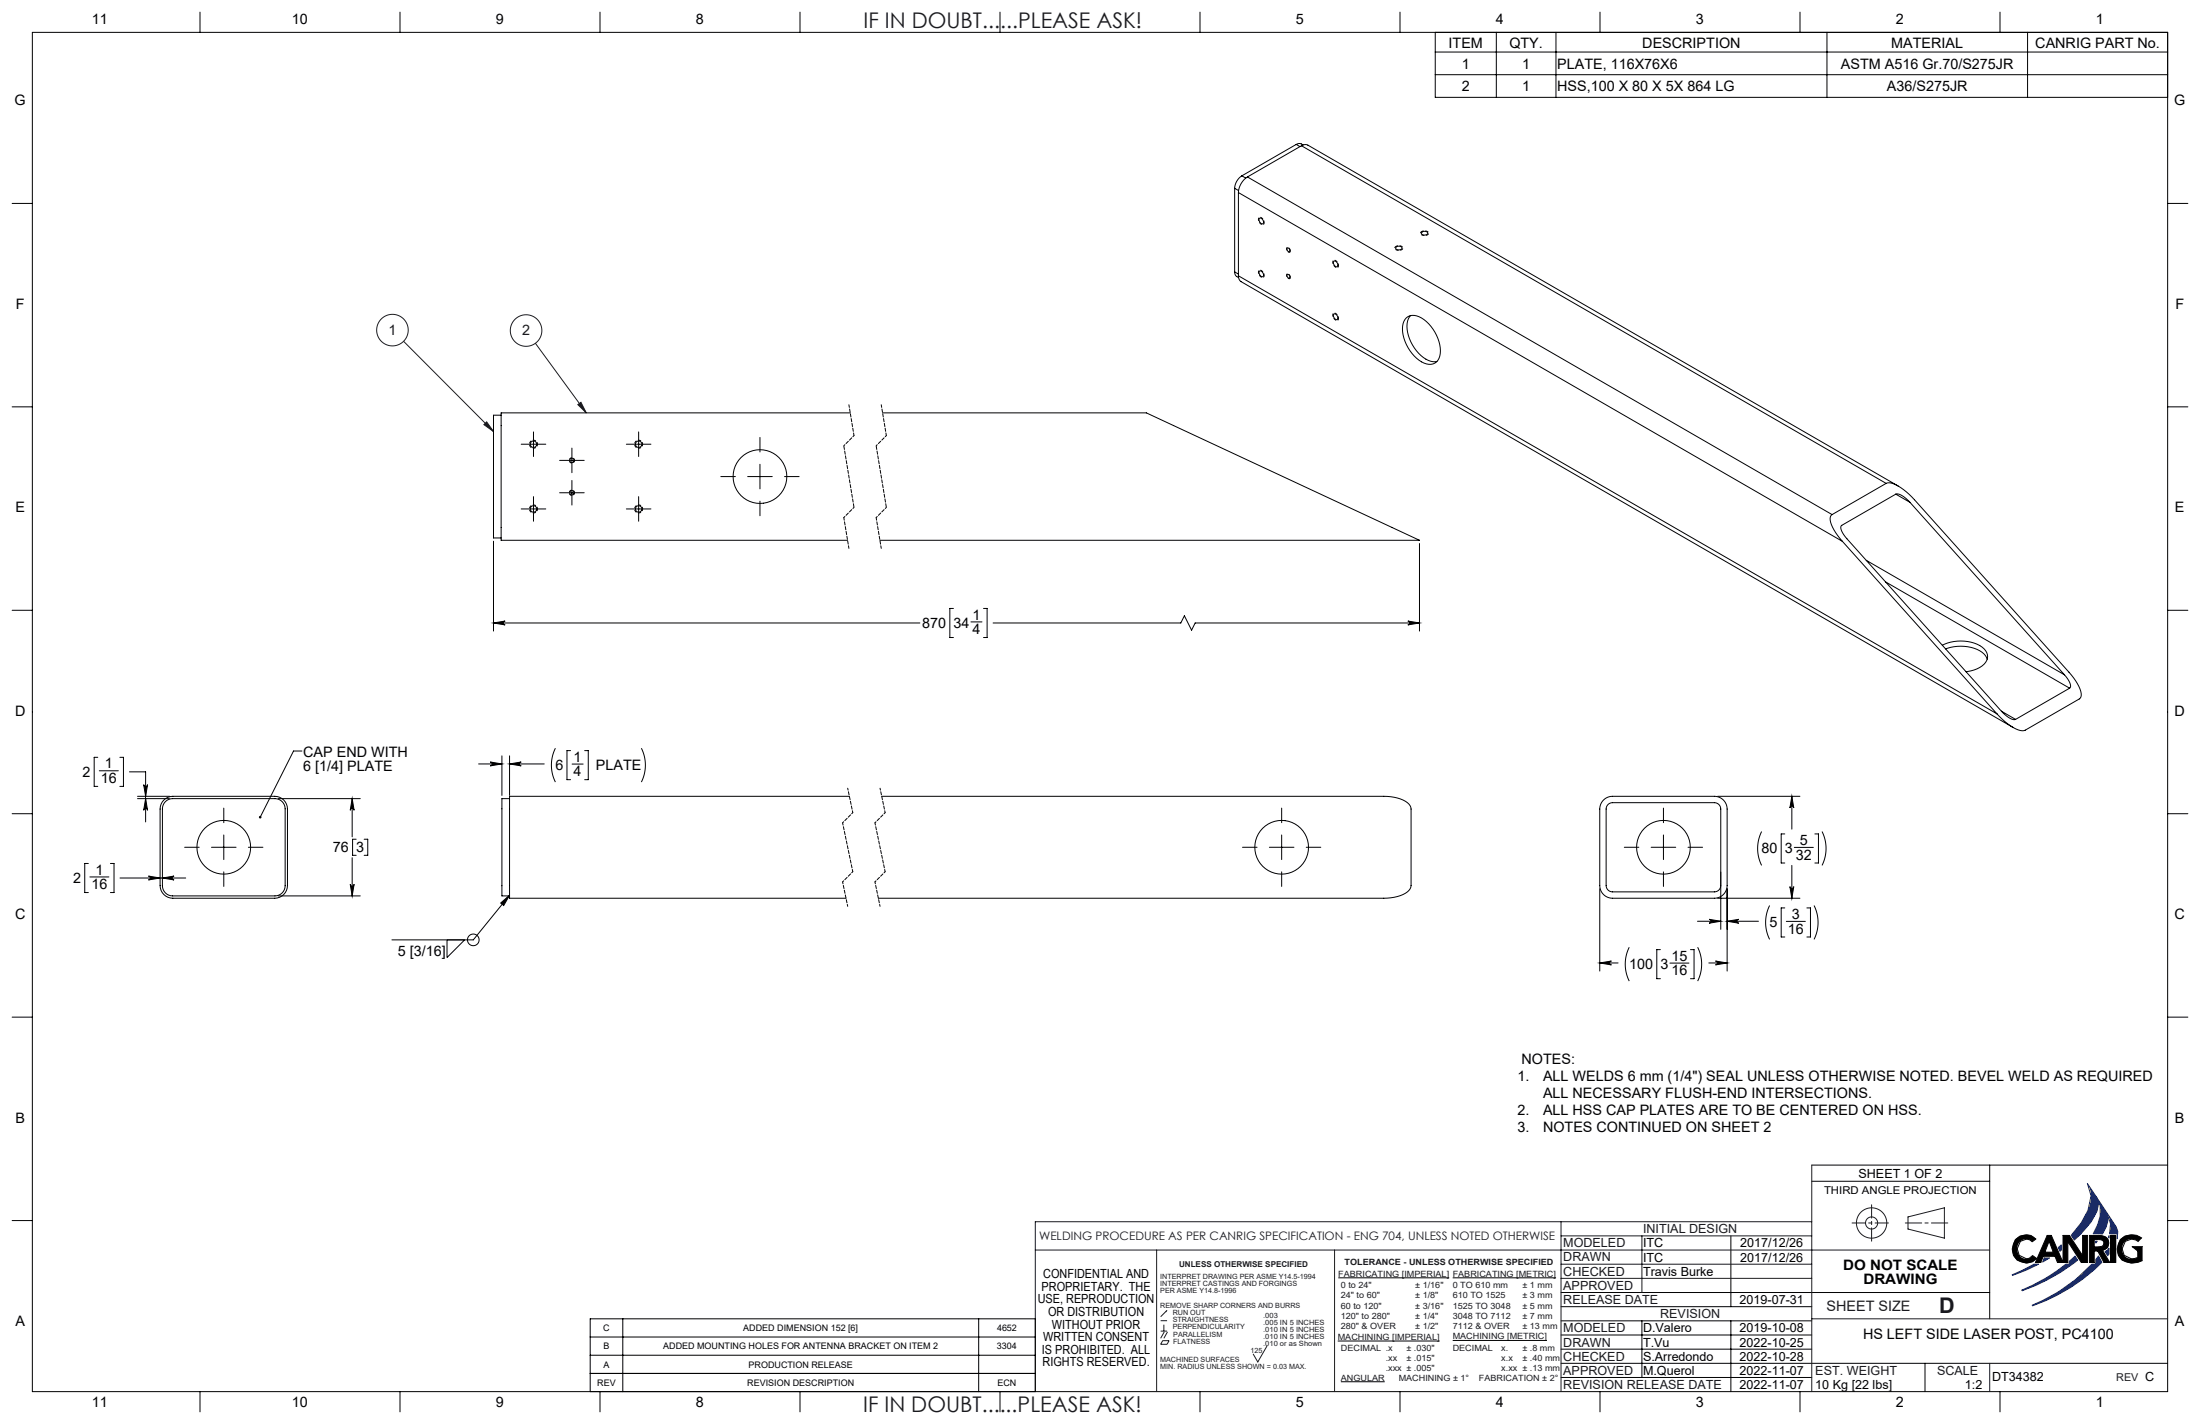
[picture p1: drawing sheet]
<svg xmlns="http://www.w3.org/2000/svg" width="864mm" height="559mm" viewBox="0 0 864 559" stroke-linecap="round" stroke-linejoin="round" font-family="sans-serif">
<path d="M525.3 501.4h43.6M570.3 501.4h40.5M525.1 526.2h40M570.3 526h37M526.4 542.2h17.2" fill="none" stroke="#000" stroke-width=".39"/>
<path d="M458.1 514.2l-2.5 2.5" fill="none" stroke="#191924" stroke-width=".39"/>
<path d="M457.3 514.6l.8-.4zM457.5 514.6l.6-.4zM457.6 514.7l.5-.5zM458.1 514.2l-.4 .8z" fill="#191924"/>
<g fill="none" stroke="#191924" stroke-width=".39">
<path d="M711.2 457.2v88.9M612.8 479.4v66.7M711.2 479.4h-304.8v66.7M749 477.5l14.3-3.5v11.9l-14.3-3.6zM406.4 490.5h374.6M454 490.5v55.6M523.9 490.5v55.6M612.8 496.1h98.4M612.8 485h98.4M644.5 485v22.2M455.6 518.3h2.5M456.9 519.8v2.6"/>
<path d="M612.8 501.6h98.4M711.2 517.5h139.7M455.6 522.4h2.5M456.4 526.1h2.5l-.8 1.4h-2.5zM457 522.6l-1.4 2.6M458.3 522.6l-1.4 2.6M497.3 528.3l-3.6 6.2-1.7-3.1M781 535v11.1"/>
<circle cx="734.7" cy="479.9" r="2.38"/>
<circle cx="734.7" cy="479.9" r="6"/>
</g>
<g fill="none" stroke="#000" stroke-width=".39">
<path d="M12.7 12.7h838.2v533.4h-838.2zM78.5 4.8v7.9M157 4.8v7.9M235.5 4.8v7.9M314 4.8v7.9M392.5 4.8v7.9M471.1 4.8v7.9M549.6 4.8v7.9M628.1 4.8v7.9M706.6 4.8v7.9M785.1 4.8v7.9M4.8 79.8h7.9"/>
<path d="M850.9 79.8h7.9M4.8 159.7h7.9M850.9 159.7h7.9M4.8 239.5h7.9M850.9 239.5h7.9M12.7 279.4h.1M850.9 279.4h.1M4.8 319.3h7.9M850.9 319.3h7.9M4.8 399.1h7.9M850.9 399.1h7.9M711.2 457.2h139.7"/>
<path d="M781 457.2v60.3M4.8 479h7.9M711.2 463.5h69.8M850.9 479h7.9M679.5 485v27.8M791.1 486.4a5.5 5.5 0 0 1 8.1-.2l-1.5 1.1-1-.8-1.2-.3-2.4 .9-1.3 2.9 .8 2.6 2.9 1.4 1.1-.3 1.3-1 1.5 1.1-1.5 1.3-2.4 .6-3.7-1.2-1.4-1.8-.5-2.5zM803.6 484.8h1.6l4.6 10.6v-10.6h2.5l5.2 7.9v-7.9h1.9v10.6h-2.4l-5.2-8.1-.1 8.1h-4l-1-2.4h-4.6l-1 2.4h-2.1zM804.4 487.1l1.6 4.3h-3.3zM820.2 484.8a10.5 10.5 0 0 1 6.4 .6l1 1.1 .2 1.4-.5 1.7-1.9 1.1 2.8 4.7h-2.3l-2.4-4.5h-1.4v4.5h-1.9zM822.1 486.4a4 4 0 0 1 3.6 .7 1.45 1.45 0 0 1-.6 2l-3 .2zM828.6 484.8h1.9v10.6h-1.9zM839.5 487.3l-1.1-.7-1.7-.4-2.4 .9-1.3 2.9 .8 2.6 2.9 1.4 2.5-.6v-2.5l-2.2-1.7h4.1"/>
<path d="M840.9 485.9a6.5 6.5 0 0 0-8.6 .5l-1.2 3.8 .5 2.5 1.4 1.8 3.7 1.2 2.6-.3 1.8-.8M612.8 507.2h168.2M612.8 512.8h98.4M612.8 518.3h98.4M644.5 518.3v22.2M679.5 518.3v27.8M612.8 529.4h98.4M612.8 535h238.1M612.8 523.9h98.4M755.6 535v11.1M78.5 546.1v7.9M157 546.1v7.9"/>
<path d="M235.5 546.1v7.9M314 546.1v7.9M392.5 546.1v7.9M471.1 546.1v7.9M549.6 546.1v7.9M612.8 540.5h98.4M628.1 546.1v7.9M706.6 546.1v7.9M785.1 546.1v7.9"/>
</g>
<path d="M819.4 464.4l3.6 5.4 .7 2.4-.5 3a35.6 35.6 0 0 1-8.9 11.4l-1.3-1.8 4-5 2.6-4.8 1.2-5.8zM823 469.8l3.8 5.7 .7 3.3-.7 2.6-1.5 2.9-3.6-.1 1.7-3.6 1-3.4v-4zM827.1 475.9l3.5 5.5 .7 1.8-.2 2.9v-1.9h-3l.4-4zM802.5 493.6h2.1l-2.8 1.6zM808 489.5l1.1-1v2.1l-.5 .4zM822.7 487.1h.6l-.6 .7zM826.3 491.1l1.6-1.3v2.3l-.6 .7zM827.9 484.9v.9l-.2-.2zM789.9 500.3l8.6-4.2h1.8l-5 2.3-5.3 2.1zM793.6 506.3l4.2-1.9 5.2-2.8 7.9-5.5h1.4v-1.2l2.3-2 1 1.6a73 73 0 0 1-21.8 12zM797.7 512.2l4.1-1.8a66.1 66.1 0 0 0 19.4-14.3h1.5v-1.8l1-1.4 1.4 2.5a71.2 71.2 0 0 1-27.2 17z" fill="none" stroke="#0d2b88" stroke-width=".39"/>
<path d="M747.9 479.9h16.7" fill="none" stroke="#191924" stroke-width=".39" stroke-dasharray="15.2 1.3 1.3 1.3" stroke-dashoffset="8.8"/>
<path d="M727 479.9h14.3M734.7 487.1v-14.3" fill="none" stroke="#191924" stroke-width=".39" stroke-dasharray="15.2 1.3 1.3 1.3" stroke-dashoffset="10"/>
<path d="M832.5 486.2a5.8 5.8 0 0 0-.5 7.2 5.8 5.8 0 0 0 6.9 2.1l2.2-.9v-5.4h-4.1l2.2 1.7v2.5l-1 .4a3.9 3.9 0 0 1-5.1-4.3 3.9 3.9 0 0 1 6.4-2.2l1.4-1.4a6.6 6.6 0 0 0-8.4 .3zM828.6 484.8v10.6h1.9v-10.6zM820.2 484.8v10.6h1.9v-4.5h1.4l2.4 4.5h2.3l-2.8-4.7a3 3 0 0 0 2.4-3.6 3 3 0 0 0-3.7-2.3zM822.1 486.4l3.2 .3 .5 .8-.1 1.1-1.1 .6-2.5 .1zM809.8 484.8v10.6h1.9v-8.1l5.3 8.1h2.4v-10.6h-1.9v7.9l-5.2-7.9zM804.4 487.1l1.6 4.3h-3.3zM803.6 484.8l-4.6 10.6h2.1l1-2.4h4.6l1 2.4h2.1l-4.6-10.6zM791.3 486.2a5.6 5.6 0 0 0 .1 8 5.6 5.6 0 0 0 8-.4l-1.5-1.1-.5 .5a3.6 3.6 0 0 1-4.4-.1 3.6 3.6 0 0 1-.9-4.4 3.3 3.3 0 0 1 5.6-1.4l1.5-1.1a5.4 5.4 0 0 0-7.9 0z" fill-rule="evenodd" fill="#000"/>
<path d="M789.9 500.3l.1 .2 3.2-1.2 7.1-3.2h-1.8zM802.5 493.6l-.7 1.6 2.8-1.6zM808 489.5l.6 1.5 .5-.4v-2.1zM819.4 464.4a12.1 12.1 0 0 1-.8 12.7l-2 3.3-3.6 4.4 1.3 1.8a30.9 30.9 0 0 0 9.2-12.3 5.2 5.2 0 0 0-.5-4.5l.2 .3zM823.2 470.1a11.6 11.6 0 0 1-.3 11.8l-1.2 2.3h2.7a1.29 1.29 0 0 0 1.7-1.3 7.3 7.3 0 0 0 .7-7.4zM827.1 475.9a10.1 10.1 0 0 1 1 8.3h3v1.9a5.7 5.7 0 0 0-.5-4.7zM822.7 487.1v.7l.6-.7zM827.9 484.9l-.2 .7 .2 .2zM826.3 491.1l1 1.7 .6-.7v-2.3zM793.6 506.3l.2 .2a72.6 72.6 0 0 0 21.8-12l-1-1.6-1.3 1.1a1.97 1.97 0 0 0-1 2.1h-1.4l-7.9 5.5-4.2 2.3zM797.7 512.2l.2 .2a71.2 71.2 0 0 0 27.2-17l-1.4-2.5-1 1.4v1.8h-1.5a64.9 64.9 0 0 1-13.9 11.3l-4.4 2.4z" fill-rule="evenodd" fill="#0d2b88"/>
<g fill="none" stroke="#000" stroke-width=".39">
<path d="M563.4 12.7h287.5v25.5h-287.5zM587.4 12.7v25.5M610.8 12.7v25.5M717.2 12.7v25.5M795.9 12.7v25.5M563.4 20.4h287.5M563.4 29.3h287.5M204.6 174.3h9.6M209.4 169.5v9.6M224.5 175.8v9.7M245.9 174.3h9.6M250.7 169.5v9.6"/>
<path d="M298.3 171.7v5.7M204.6 199.7h9.6M209.4 194.9v9.6M219.7 180.7h9.6M219.7 193.4h9.6M224.5 188.5v9.7M245.9 199.7h9.6M250.7 194.9v9.6M283 187h5.7M293.5 187h9.6M298.3 182.2v9.6M298.3 196.7v5.7"/>
<path d="M308 187h5.7M193.7 212.4v35.2M557.2 213.3v34.3M374.3 238.8h-1.4v11.4h1.4M386.1 238.8h1.4v11.4h-1.4M193.7 244.5h167.4M193.7 244.5l4.6-.8a.76 .76 0 0 0-.7 .8 .76 .76 0 0 0 .7 .7zM381.1 244h4.4M389.8 244.5h73.7l1.4-2.9 2.9 5.7 1.4-2.8h88M552.6 243.7l4.6 .8-4.6 .7a.76 .76 0 0 0 .8-.7 .76 .76 0 0 0-.8-.8zM38.4 297.2h-1.4v11.4h1.4M47.1 297.2h1.4v11.4h-1.4"/>
<path d="M118.5 294.7h-3.3l-13.1 26M187.9 299.8h9.1M192.4 299l4.6 .8-4.6 .7a.76 .76 0 0 0 .8-.7 .76 .76 0 0 0-.8-.8zM197 296.6v15.5M200 299.8h13.6M200 296.6v15.5M200 299.8l4.6-.8a.76 .76 0 0 0-.7 .8 .76 .76 0 0 0 .7 .7zM218 293.6a14.9 14.9 0 0 0 0 13.3M224 294.6h-1.4v11.4h1.4M224.6 299.8h4.3M229.5 294.6h1.4v11.4h-1.4M251.8 293.6a14.9 14.9 0 0 1 0 13.3"/>
<path d="M39 302.5h7.5M50.8 302.9h6.4v9.6M54 312.5h12.6M54 313.4h12.5M56.4 307.9a.76 .76 0 0 0 .8 .7 .76 .76 0 0 0 .7-.7l-.7 4.6zM57.2 313.4v9.1M57.2 313.4l.7 4.6a.76 .76 0 0 0-.7-.8 .76 .76 0 0 0-.8 .8zM87.8 317.1v5.7M109.2 313.4h32.2M138.2 313.4v15M138.2 313.4l.8 4.6a.76 .76 0 0 0-.8-.8 .76 .76 0 0 0-.7 .8zM503.1 317.1v5.7"/>
<path d="M653 317.1v5.7M674.2 312.5h32.4M703.4 312.5v12.9M703.4 312.5l.7 4.6a.76 .76 0 0 0-.7-.8 .76 .76 0 0 0-.8 .8zM34.7 338.8h-1.4v11.5h1.4M43.3 338.8h1.5v11.5h-1.5M72.5 332.5h5.7M83 332.5h9.7M87.8 327.7v9.6M97.5 332.5h5.7M138.2 336.6v15M139.8 329.3h-1.4v6.3h1.4"/>
<path d="M142.9 329.3h1.5v6.3h-1.5M487.7 332.5h5.8M498.3 332.5h9.6M503.1 327.7v9.6M512.8 332.5h5.7M637.6 332.5h5.7M648.2 332.5h9.6M653 327.7v9.6M662.6 332.5h5.7M691.5 326.3a14.9 14.9 0 0 0 0 13.3M700.6 327.3h-1.4v11.4h1.4M703.4 339.6v12.9"/>
<path d="M704.3 332.5h7.5M712.4 327.3h1.4v11.4h-1.4M715.2 326.3a14.9 14.9 0 0 1 0 13.3M35.3 344.1h7.4M47.1 344.5h15.7M58.3 343.8l4.5 .7-4.5 .8a.76 .76 0 0 0 .7-.8 .76 .76 0 0 0-.7-.7zM63.8 344.5h9.1M63.8 344.5l4.5-.7a.76 .76 0 0 0-.7 .7 .76 .76 0 0 0 .7 .8zM87.8 342.1v5.8M109.2 351.6h32.2M137.5 347a.76 .76 0 0 0 .7 .7 .76 .76 0 0 0 .8-.7l-.8 4.6zM196.5 354.4l3.5-3.1-2.3 4z"/>
<path d="M200 351.3l-14.2 17.5h-32M503.1 342.1v5.8M628 348.8v32.3M653 342.1v5.8M674.2 352.5h32.4M675.5 342.2v22.5M678 348.8v32.3M694.7 355.3a14.9 14.9 0 0 0 0 13.3M700.6 356.3h-1.4v11.4h1.4M702.6 347.9a.76 .76 0 0 0 .8 .7 .76 .76 0 0 0 .7-.7l-.7 4.6zM709.3 356.3h1.4v11.4h-1.4M712.1 355.3a14.9 14.9 0 0 1 0 13.3"/>
<path d="M175.5 368.8v6.9l6.9-6.9M628 377.9h7.2M628 377.9l4.6-.8a.76 .76 0 0 0-.8 .8 .76 .76 0 0 0 .8 .7zM639.5 371.7a14.9 14.9 0 0 0 0 13.3M651.8 372.7h-1.4v11.4h1.4M655.5 377.9h7.5M663.6 372.7h1.4v11.4h-1.4M666.3 361.5h9.2M666.4 371.7a14.9 14.9 0 0 1 0 13.3M670.8 377.9h7.2M670.9 360.8l4.6 .7-4.6 .8a.76 .76 0 0 0 .7-.8 .76 .76 0 0 0-.7-.7zM673.4 377.1l4.6 .8-4.6 .7a.76 .76 0 0 0 .7-.7 .76 .76 0 0 0-.7-.8z"/>
<path d="M678 361.5h12.3M678 361.5l4.6-.7a.76 .76 0 0 0-.8 .7 .76 .76 0 0 0 .8 .8zM701.2 361.6h7.5M231.7 517.5h174.7v28.6h-174.7zM244.5 517.5v28.6M384.2 517.5v28.6M231.7 539h174.7M231.7 524.7h174.7M231.7 531.8h174.7"/>
<circle cx="185.8" cy="368.8" r="2.29"/>
</g>
<path d="M496.2 87.4a.88 .88 0 0 1-.8 .8 .88 .88 0 0 1-.9-.8 1.21 1.21 0 0 1-.6-1.1 1.21 1.21 0 0 1 .8-1 2.26 2.26 0 0 1 1.5 2.1M548 96.7a1.65 1.65 0 0 1 2.6 .9 1.78 1.78 0 0 1-3-.5l.4-.4M558.1 90.9a1.65 1.65 0 0 1 2.6 .9 1.78 1.78 0 0 1-3-.5l.4-.4M496.2 108.1a.88 .88 0 0 1-.8 .9 .88 .88 0 0 1-.9-.8 1.21 1.21 0 0 1-.6-1.2 1.21 1.21 0 0 1 .8-1 2.26 2.26 0 0 1 1.5 2.1M525.4 104.2a.88 .88 0 0 1-.8 .9 .88 .88 0 0 1-.9-.8 1.21 1.21 0 0 1-.6-1.2 1.21 1.21 0 0 1 .8-1 2.26 2.26 0 0 1 1.5 2.1M525.4 124.9a.88 .88 0 0 1-.8 .9 .88 .88 0 0 1-.9-.8 1.21 1.21 0 0 1-.6-1.1 1.21 1.21 0 0 1 .8-1 2.26 2.26 0 0 1 1.5 2M211 174.3a1.59 1.59 0 0 1-2.2 1.5 1.59 1.59 0 0 1-.5-2.6 1.59 1.59 0 0 1 2.6 .5l.1 .6M252.3 174.3a1.59 1.59 0 0 1-2.2 1.5 1.59 1.59 0 0 1-.5-2.6 1.59 1.59 0 0 1 2.6 .5l.1 .6M211 199.7a1.59 1.59 0 0 1-2.2 1.5 1.59 1.59 0 0 1-.5-2.6 1.59 1.59 0 0 1 2.6 .5l.1 .6M252.3 199.7a1.59 1.59 0 0 1-2.2 1.5 1.59 1.59 0 0 1-.5-2.6 1.59 1.59 0 0 1 2.6 .5l.1 .6" fill="none" stroke="#000" stroke-width=".39" stroke-dasharray="1.3 .6" stroke-dashoffset=".4" stroke-linecap="butt"/>
<path d="M225.5 180.7a1.04 1.04 0 0 1-1.4 .9 1.04 1.04 0 0 1-.3-1.7 1.04 1.04 0 0 1 1.7 .4v.4M225.5 193.4a1.04 1.04 0 0 1-1.4 .9 1.04 1.04 0 0 1-.3-1.7 1.04 1.04 0 0 1 1.7 .4v.4" fill="none" stroke="#000" stroke-width=".39" stroke-dasharray="1.3 .6" stroke-dashoffset=".2" stroke-linecap="butt"/>
<path d="M506.5 98.5a.68 .68 0 0 1-.8 .5 .68 .68 0 0 1-.5-.8 .66 .66 0 0 1 .1-1.1 .66 .66 0 0 1 1 .6l.2 .8M506.5 108.8a.68 .68 0 0 1-.8 .6 .68 .68 0 0 1-.5-.8 .66 .66 0 0 1 .1-1.1 .66 .66 0 0 1 1 .6l.2 .7" fill="none" stroke="#000" stroke-width=".39" stroke-dasharray="1.3 .6" stroke-dashoffset="-.1" stroke-linecap="butt"/>
<g fill="none" stroke="#191924" stroke-width=".39">
<path d="M158.4 133.9l35.3 35.4M210.2 134.7l19.9 27.3M226.8 158.8l1.3-.9 2 4.1zM190 166.6l1-1 2.7 3.7z"/>
<circle cx="154.1" cy="129.5" r="6.2"/>
<circle cx="206.5" cy="129.7" r="6.2"/>
</g>
<path d="M333.2 158.8l2 12.1M345.9 158.8l2 12.1M331.2 203.1l2 12.1M343.9 203.1l2 12.1" fill="none" stroke="#000" stroke-width=".39" stroke-dasharray="1.3 .6" stroke-dashoffset=".2"/>
<path d="M335.2 170.9l-4 4M347.9 170.9l-4 4M335.2 199.1l-4 4M347.9 199.1l-4 4M334.8 318.9l-4 4M347.5 318.9l-4 4M334.8 342.1l-4 4M347.5 342.1l-4 4" fill="none" stroke="#000" stroke-width=".39" stroke-dasharray="1.3 .6" stroke-dashoffset=".7"/>
<path d="M331.2 174.9l4 24.2M343.9 174.9l4 24.2" fill="none" stroke="#000" stroke-width=".39" stroke-dasharray="1.3 .6" stroke-dashoffset="-.2"/>
<path d="M332.8 309.3l2 9.6M345.5 309.3l2 9.6M330.8 346.1l2 9.6M343.5 346.1l2 9.6" fill="none" stroke="#000" stroke-width=".39" stroke-dasharray="1.3 .6" stroke-dashoffset=".5"/>
<path d="M330.8 322.9l4 19.2M343.5 322.9l4 19.2" fill="none" stroke="#000" stroke-width=".39" stroke-dasharray="1.3 .6" stroke-dashoffset=".4"/>
<g fill="#000">
<path d="M193.7 244.5l4.6-.8a.76 .76 0 0 0-.7 .8 .76 .76 0 0 0 .7 .7zM552.6 243.7l4.6 .8-4.6 .7a.76 .76 0 0 0 .8-.7 .76 .76 0 0 0-.8-.8zM192.4 299l4.6 .8-4.6 .7a.76 .76 0 0 0 .8-.7 .76 .76 0 0 0-.8-.8zM200 299.8l4.6-.8a.76 .76 0 0 0-.7 .8 .76 .76 0 0 0 .7 .7zM628 377.9l4.6-.8a.76 .76 0 0 0-.8 .8 .76 .76 0 0 0 .8 .7zM673.4 377.1l4.6 .8-4.6 .7a.76 .76 0 0 0 .7-.7 .76 .76 0 0 0-.7-.8zM703.4 312.5l.7 4.6a.76 .76 0 0 0-.7-.8 .76 .76 0 0 0-.8 .8zM702.6 347.9a.76 .76 0 0 0 .8 .7 .76 .76 0 0 0 .7-.7l-.7 4.6zM670.9 360.8l4.6 .7-4.6 .8a.76 .76 0 0 0 .7-.8 .76 .76 0 0 0-.7-.7zM678 361.5l4.6-.7a.76 .76 0 0 0-.8 .7 .76 .76 0 0 0 .8 .8zM138.2 313.4l.8 4.6a.76 .76 0 0 0-.8-.8 .76 .76 0 0 0-.7 .8zM137.5 347a.76 .76 0 0 0 .7 .7 .76 .76 0 0 0 .8-.7l-.8 4.6zM56.4 307.9a.76 .76 0 0 0 .8 .7 .76 .76 0 0 0 .7-.7l-.7 4.6zM57.2 313.4l.7 4.6a.76 .76 0 0 0-.7-.8 .76 .76 0 0 0-.8 .8zM63.8 344.5l4.5-.7a.76 .76 0 0 0-.7 .7 .76 .76 0 0 0 .7 .8zM58.3 343.8l4.5 .7-4.5 .8a.76 .76 0 0 0 .7-.8 .76 .76 0 0 0-.7-.7z"/>
<path d="M196.5 354.4l3.5-3.1-2.3 4zM101.8 320.3l.1 .8 .2-.4-.2 .4a.51 .51 0 0 0 .7-.2 .51 .51 0 0 0-.2-.6 .51 .51 0 0 0-.6 0z"/>
</g>
<path d="M190 166.6l1-1 2.7 3.7zM226.8 158.8l1.3-.9 2 4.1z" fill="#191924"/>
<g fill="none" stroke="#000" stroke-width=".39">
<path d="M508.8 56.7l.6-.3a2.07 2.07 0 0 1 2.1 .5M508.8 56.7l-21.3 12.3M508.8 56.7l1.5 .8M510.9 57.2a2.5 2.5 0 0 1 2.5-.3l231.7 133.8M510.9 57.2l-21.2 12.2M510.9 57.2l229.5 132.5M484.7 73.9v32.8M484.7 73.9l1.5 .9M486.1 75.6v32.6M486.1 75.6l237.1 136.8M487.5 69a6.3 6.3 0 0 0-2.8 4.9M487.5 69l1.5 .9"/>
<path d="M489.7 69.4a7.8 7.8 0 0 0-3.6 6.2M489.7 69.4l229.5 132.5M494.5 85.6a1.47 1.47 0 0 1 1.3 2.2 1.47 1.47 0 0 1-1.3-2.2zM505.3 97.3a.89 .89 0 0 1 .9 .5 .89 .89 0 0 1-.2 1l-.8-.8zM547.9 97.1a1.31 1.31 0 0 1 1.4-.6 1.31 1.31 0 0 1 1 1.1 1.31 1.31 0 0 1-1.4 .5 1.31 1.31 0 0 1-1-1zM558 91.2a1.31 1.31 0 0 1 1.4-.5 1.31 1.31 0 0 1 1 1.1 1.31 1.31 0 0 1-1.4 .5 1.31 1.31 0 0 1-1-1.1zM484.7 106.7l.4 1.5 1.1 .7M484.7 106.7l1.4 .9M486.1 108.2a2.5 2.5 0 0 0 1.1 2.3l303.1 175M486.1 108.2l297.8 171.9M494.5 106.3a1.47 1.47 0 0 1 1.3 2.3 1.47 1.47 0 0 1-1.3-2.3zM505.3 107.7a.89 .89 0 0 1 .9 .5 .89 .89 0 0 1-.2 1l-.8-.8z"/>
<path d="M523.7 102.5a1.47 1.47 0 0 1 1.2 2.2 1.47 1.47 0 0 1-1.2-2.2zM523.7 123.2a1.47 1.47 0 0 1 1.2 2.2 1.47 1.47 0 0 1-1.2-2.2zM552.1 124.7a5.4 5.4 0 0 1 6.9 .7 15.7 15.7 0 0 1 6.2 14.4 4.4 4.4 0 0 1-7.2 2.2 15.6 15.6 0 0 1-7.2-15zM553.7 123.9a9.7 9.7 0 0 0 .1 10.3 13 13 0 0 0 8.8 7.7h1.5M196.7 162.9h-3v48.2h3M333.8 162h-137.1v50h136M346.5 162h103.5l107.2 50h-211.8M740.4 189.7a7.8 7.8 0 0 1 6.8 2.4l4.3 4 60.7 67.7a16.5 16.5 0 0 1 4.8 9.1l-.8 1.4-21.2 12.2a7.8 7.8 0 0 1-6.9-2.4l-4.2-4M740.4 189.7l-21.2 12.2M744.2 193.9l5.5 3.2M744.2 193.9l-21.5 12.5a6 6 0 0 0 2.3 5l60.6 67.7M744.2 193.9a5.9 5.9 0 0 1 4.9 2.5l.6 .7"/>
<path d="M749.7 197.1l60.7 67.7M719.2 201.9a3.1 3.1 0 0 0-.3 4l1.7 3.1 2.6 3.4M723.2 212.4l60.7 67.7M732.6 219.9l77.8 44.9M740.2 228.3l72.2 41.8M762.4 253.2a15.6 15.6 0 0 1 16.4 1.4 4.4 4.4 0 0 1-1.7 7.3l-2.1 1-3.2 .7M763.7 254.6a15.7 15.7 0 0 1 15.1 2l1.3 2.1M785.6 279.1a8.5 8.5 0 0 0 5.2 3.3l.4-.1M785.7 279.1l5.5 3.2M810.4 264.8a6 6 0 0 1 2.3 5l-.3 .3M812.4 270.1l-21.2 12.2M64.3 313.9a5 5 0 0 1 3.5-1.4h40a5 5 0 0 1 5 5v30a5 5 0 0 1-5 5h-40a5 5 0 0 1-5-5v-30a5 5 0 0 1 1.5-3.6z"/>
<path d="M64.9 314.6a4 4 0 0 1 2.9-1.2h40.1a4 4 0 0 1 4 4v30.2a4 4 0 0 1-4 4h-40.1a4 4 0 0 1-4-4v-30.2a4 4 0 0 1 1.1-2.8zM200 313.4h-3v38.2h3M333.4 312.5h-133.4v40h132.1M346.1 312.5h197.1a12.6 12.6 0 0 1 10.3 3.7l.4 1.3v30a6 6 0 0 1-5.4 4.3l-5.3 .7h-198.4M629.4 313.9l1.7-1 1.9-.4h40a5 5 0 0 1 5 5v30a5 5 0 0 1-5 5h-40a5 5 0 0 1-5-5v-30l.4-1.9zM631.1 315.9l1-.8 .9-.1h40a2.5 2.5 0 0 1 2.5 2.5v30a2.5 2.5 0 0 1-2.5 2.5h-40a2.5 2.5 0 0 1-2.5-2.5v-30z"/>
<circle cx="209.4" cy="174.3" r="1.28"/>
<circle cx="250.7" cy="174.3" r="1.28"/>
<circle cx="209.4" cy="199.7" r="1.28"/>
<circle cx="224.5" cy="180.7" r=".86"/>
<circle cx="224.5" cy="193.4" r=".86"/>
<circle cx="250.7" cy="199.7" r="1.28"/>
<circle cx="298.3" cy="187" r="10.5"/>
<circle cx="87.8" cy="332.5" r="10.5"/>
<circle cx="503.1" cy="332.5" r="10.5"/>
<circle cx="653" cy="332.5" r="10.5"/>
</g>
<g font-size="8.5" fill="#191924">
<text x="339" y="10.9">IF IN DOUBT......PLEASE ASK!</text>
<text x="761.2" y="515.4">D</text>
<text x="338.8" y="554">IF IN DOUBT......PLEASE ASK!</text>
</g>
<g font-size="5.6">
<text x="36.1" y="9.4">11</text>
<text x="114.6" y="9.4">10</text>
<text x="194.7" y="9.4">9</text>
<text x="273.2" y="9.4">8</text>
<text x="508.7" y="9.4">5</text>
<text x="587.2" y="9.4">4</text>
<text x="665.7" y="9.4">3</text>
<text x="744.3" y="9.4">2</text>
<text x="822.8" y="9.4">1</text>
<text x="568.6" y="18.7">ITEM</text>
<text x="592.5" y="18.7">QTY.</text>
<text x="644.7" y="18.7">DESCRIPTION</text>
<text x="742.4" y="18.7">MATERIAL</text>
<text x="798.9" y="18.7">CANRIG PART No.</text>
<text x="573.8" y="27">1</text>
<text x="597.5" y="27">1</text>
<text x="611.3" y="27">PLATE, 116X76X6</text>
<text x="722.7" y="27">ASTM A516 Gr.70/S275JR</text>
<text x="573.8" y="35.9">2</text>
<text x="597.5" y="35.9">1</text>
<text x="611.3" y="35.9">HSS,100 X 80 X 5X 864 LG</text>
<text x="740.7" y="35.9">A36/S275JR</text>
<text x="5.7" y="41.4">G</text>
<text x="853.5" y="41.4">G</text>
<text x="6.2" y="121.2">F</text>
<text x="853.9" y="121.2">F</text>
<text x="6.1" y="201">E</text>
<text x="853.8" y="201">E</text>
<text x="381.7" y="243.1">1</text>
<text x="362" y="246.3">870</text>
<text x="374.3" y="246.3">34</text>
<text x="381.7" y="248.9">4</text>
<text x="5.9" y="280.9">D</text>
<text x="853.6" y="280.9">D</text>
<text x="119" y="296.9">CAP END WITH</text>
<text x="225.2" y="298.9">1</text>
<text x="32.4" y="304.7">2</text>
<text x="41.1" y="301.6">1</text>
<text x="119" y="302.6">6 [1/4] PLATE</text>
<text x="218" y="302.1">6</text>
<text x="225.2" y="304.7">4</text>
<text x="233.9" y="302.1">PLATE</text>
<text x="39.6" y="307.3">16</text>
<text x="130.7" y="334.4">76</text>
<text x="139.8" y="334.4">3</text>
<text x="691.5" y="334.8">80</text>
<text x="700.6" y="334.8">3</text>
<text x="706.5" y="331.6">5</text>
<text x="704.9" y="337.4">32</text>
<text x="28.7" y="346.4">2</text>
<text x="37.4" y="343.2">1</text>
<text x="35.9" y="349">16</text>
<text x="5.9" y="360.7">C</text>
<text x="694.6" y="363.8">5</text>
<text x="703.4" y="360.7">3</text>
<text x="853.6" y="360.7">C</text>
<text x="701.8" y="366.4">16</text>
<text x="156.1" y="375">5 [3/16]</text>
<text x="656.1" y="377">15</text>
<text x="639.5" y="380.2">100</text>
<text x="651.8" y="380.2">3</text>
<text x="656.1" y="382.8">16</text>
<text x="597.3" y="417.6">NOTES:</text>
<text x="595.7" y="424.3">1.</text>
<text x="605.7" y="424.3">ALL WELDS 6 mm (1/4&quot;) SEAL UNLESS OTHERWISE NOTED. BEVEL WELD AS REQUIRED</text>
<text x="605.7" y="430.9">ALL NECESSARY FLUSH-END INTERSECTIONS.</text>
<text x="595.7" y="437.6">2.</text>
<text x="605.7" y="437.6">ALL HSS CAP PLATES ARE TO BE CENTERED ON HSS.</text>
<text x="6.1" y="440.5">B</text>
<text x="853.8" y="440.5">B</text>
<text x="595.7" y="444.2">3.</text>
<text x="605.7" y="444.2">NOTES CONTINUED ON SHEET 2</text>
<text x="723.5" y="498.2">DO NOT SCALE</text>
<text x="731.5" y="503.9">DRAWING</text>
<text x="6.1" y="520.4">A</text>
<text x="853.8" y="520.4">A</text>
<text x="731.3" y="525.5">HS LEFT SIDE LASER POST, PC4100</text>
<text x="36.1" y="552.3">11</text>
<text x="114.6" y="552.3">10</text>
<text x="194.7" y="552.3">9</text>
<text x="273.2" y="552.3">8</text>
<text x="508.7" y="552.3">5</text>
<text x="587.2" y="552.3">4</text>
<text x="665.7" y="552.3">3</text>
<text x="744.3" y="552.3">2</text>
<text x="822.8" y="552.3">1</text>
</g>
<g font-size="5.6" fill="#191924">
<text x="152.5" y="131.4">1</text>
<text x="204.9" y="131.6">2</text>
<text x="717" y="514.3">SHEET SIZE</text>
</g>
<g font-size="4.9">
<text x="729.5" y="462.2">SHEET 1 OF 2</text>
<text x="645" y="489.5">ITC</text>
<text x="683.1" y="489.5">2017/12/26</text>
<text x="645" y="495">ITC</text>
<text x="683.1" y="495.1">2017/12/26</text>
<text x="409.5" y="501.6">CONFIDENTIAL AND</text>
<text x="645" y="500.7">Travis Burke</text>
<text x="408.9" y="506.6">PROPRIETARY. THE</text>
<text x="407.4" y="511.5">USE, REPRODUCTION</text>
<text x="682.9" y="511.8">2019-07-31</text>
<text x="411.4" y="516.4">OR DISTRIBUTION</text>
<text x="412.9" y="521.4">WITHOUT PRIOR</text>
<text x="409.5" y="526.3">WRITTEN CONSENT</text>
<text x="645" y="522.8">D.Valero</text>
<text x="682.9" y="522.8">2019-10-08</text>
<text x="409" y="531.2">IS PROHIBITED. ALL</text>
<text x="645" y="528.5">T.Vu</text>
<text x="682.9" y="528.5">2022-10-25</text>
<text x="409.3" y="536.2">RIGHTS RESERVED.</text>
<text x="645" y="534.1">S.Arredondo</text>
<text x="645" y="539.5">M.Querol</text>
<text x="682.9" y="534.1">2022-10-28</text>
<text x="682.9" y="539.5">2022-11-07</text>
<text x="682.9" y="545.1">2022-11-07</text>
<text x="712.6" y="545.1">10 Kg [22 lbs]</text>
<text x="771.3" y="545.2">1:2</text>
<text x="782" y="542">DT34382</text>
<text x="842.1" y="542">C</text>
</g>
<g font-size="4.9" fill="#191924">
<text x="645" y="484">INITIAL DESIGN</text>
<text x="613.6" y="489.5">MODELED</text>
<text x="613.6" y="495">DRAWN</text>
<text x="613.6" y="500.7">CHECKED</text>
<text x="613.6" y="506.2">APPROVED</text>
<text x="613.6" y="511.8">RELEASE DATE</text>
<text x="651.7" y="517.1">REVISION</text>
<text x="613.6" y="522.8">MODELED</text>
<text x="613.6" y="528.5">DRAWN</text>
<text x="613.6" y="539.4">APPROVED</text>
<text x="613.6" y="534.1">CHECKED</text>
<text x="712.6" y="539.5">EST. WEIGHT</text>
<text x="760.4" y="539.5">SCALE</text>
<text x="613.6" y="545">REVISION RELEASE DATE</text>
</g>
<text font-size="4.6" fill="#191924" x="407.9" y="486.6">WELDING PROCEDURE AS PER CANRIG SPECIFICATION - ENG 704, UNLESS NOTED OTHERWISE</text>
<text font-size="4.2" x="716" y="468.5">THIRD ANGLE PROJECTION</text>
<text font-size="4.2" fill="#191924" x="830.7" y="542">REV</text>
<g font-size="3.5">
<text x="236.8" y="522.4">C</text>
<text x="291.8" y="522.4">ADDED DIMENSION 152 [6]</text>
<text x="391.4" y="522.4">4652</text>
<text x="236.9" y="529.5">B</text>
<text x="260.3" y="529.5">ADDED MOUNTING HOLES FOR ANTENNA BRACKET ON ITEM 2</text>
<text x="391.4" y="529.5">3304</text>
<text x="236.9" y="536.7">A</text>
<text x="293.8" y="536.7">PRODUCTION RELEASE</text>
<text x="234.5" y="543.8">REV</text>
<text x="293.4" y="543.8">REVISION DESCRIPTION</text>
<text x="391.6" y="543.8">ECN</text>
</g>
<g font-size="3.4" fill="#191924">
<text x="527.8" y="496.6">TOLERANCE - UNLESS OTHERWISE SPECIFIED</text>
<text x="525.3" y="501.1">FABRICATING [IMPERIAL] FABRICATING [METRIC]</text>
<text x="526.3" y="505.4">0 to 24&quot;</text>
<text x="526.3" y="509.5">24&quot; to 60&quot;</text>
<text x="555.5" y="505.4">± 1/16&quot;</text>
<text x="555.5" y="509.5">± 1/8&quot;</text>
<text x="570.3" y="509.5">610 TO 1525</text>
<text x="570.3" y="505.4">0 TO 610 mm</text>
<text x="597.6" y="509.5">± 3 mm</text>
<text x="597.6" y="505.4">± 1 mm</text>
<text x="526.3" y="513.7">60 to 120&quot;</text>
<text x="555.5" y="513.7">± 3/16&quot;</text>
<text x="570.3" y="513.7">1525 TO 3048</text>
<text x="597.6" y="513.7">± 5 mm</text>
<text x="526.3" y="517.5">120&quot; to 280&quot;</text>
<text x="526.3" y="521.5">280&quot; &amp; OVER</text>
<text x="555.5" y="517.5">± 1/4&quot;</text>
<text x="555.5" y="521.5">± 1/2&quot;</text>
<text x="570.3" y="517.5">3048 TO 7112</text>
<text x="570.3" y="521.5">7112 &amp; OVER</text>
<text x="597.6" y="517.5">± 7 mm</text>
<text x="597.6" y="521.5">± 13 mm</text>
<text x="525.1" y="525.9">MACHINING [IMPERIAL]</text>
<text x="570.3" y="525.6">MACHINING [METRIC]</text>
<text x="526.4" y="530.2">DECIMAL .x</text>
<text x="543.9" y="534">.xx</text>
<text x="552.1" y="534">± .015&quot;</text>
<text x="552.1" y="530.2">± .030&quot;</text>
<text x="570.3" y="530.2">DECIMAL</text>
<text x="589.3" y="534">x.x</text>
<text x="589.3" y="530.2">x.</text>
<text x="597.6" y="534">± .40 mm</text>
<text x="597.6" y="530.2">± .8 mm</text>
<text x="543.9" y="537.8">.xxx ± .005&quot;</text>
<text x="589.3" y="537.8">x.xx ± .13 mm</text>
<text x="526.3" y="541.8">ANGULAR</text>
<text x="549.1" y="541.8">MACHINING ± 1°</text>
<text x="580.5" y="541.8">FABRICATION ± 2°</text>
</g>
<text font-size="3.2" fill="#191924" x="462.8" y="497.2">UNLESS OTHERWISE SPECIFIED</text>
<g font-size="2.8" fill="#191924">
<text x="455.4" y="501.9">INTERPRET DRAWING PER ASME Y14.5-1994</text>
<text x="455.4" y="504.7">INTERPRET CASTINGS AND FORGINGS</text>
<text x="455.4" y="507.6">PER ASME Y14.8-1996</text>
<text x="455.4" y="513.2">REMOVE SHARP CORNERS AND BURRS</text>
<text x="460.4" y="518.8">STRAIGHTNESS</text>
<text x="460.4" y="521.7">PERPENDICULARITY</text>
<text x="460.4" y="516">RUN OUT</text>
<text x="495.8" y="517">.003</text>
<text x="495.8" y="519.9">.005 IN 5 INCHES</text>
<text x="460.6" y="524.5">PARALLELISM</text>
<text x="460.6" y="527.3">FLATNESS</text>
<text x="495.8" y="522.7">.010 IN 5 INCHES</text>
<text x="495.8" y="525.5">.010 IN 5 INCHES</text>
<text x="490.8" y="530.7">125</text>
<text x="495.8" y="528.3">.010 or as Shown</text>
<text x="455.4" y="534.4">MACHINED SURFACES</text>
<text x="455.4" y="537.3">MIN. RADIUS UNLESS SHOWN = 0.03 MAX.</text>
</g>
</svg>
